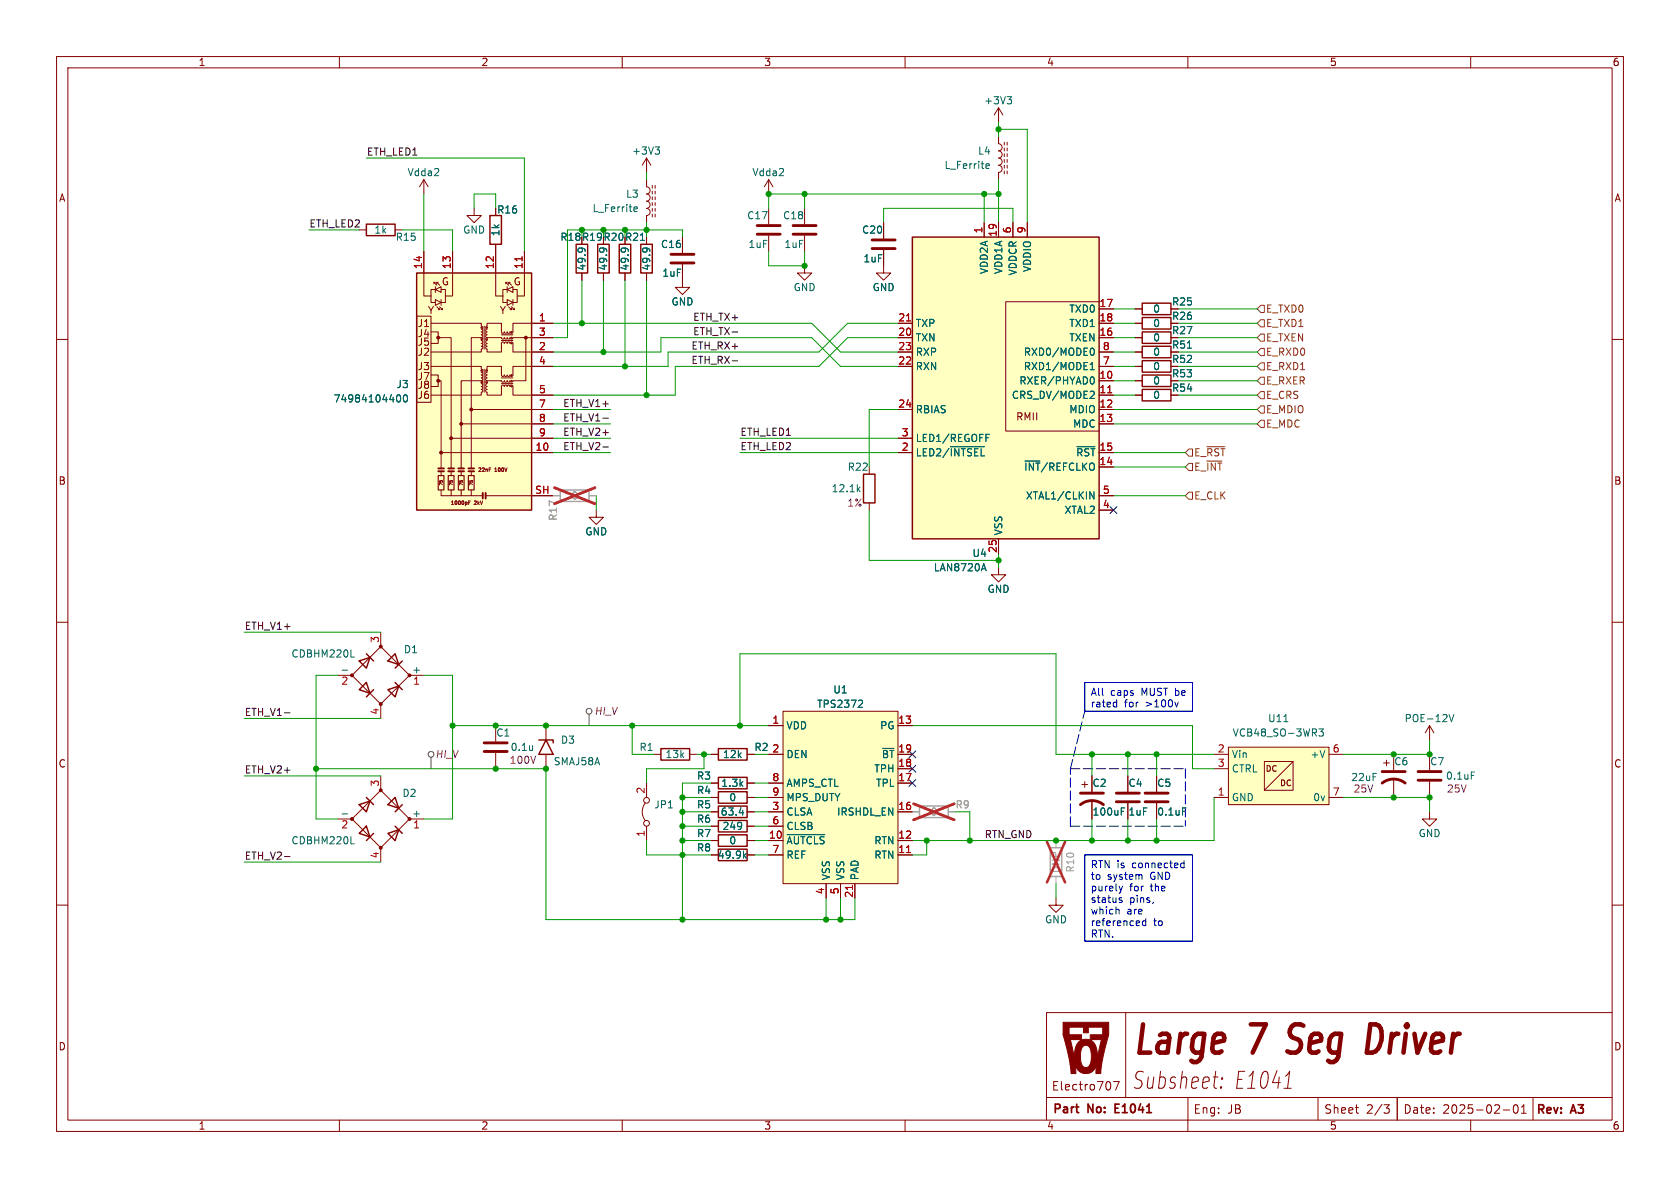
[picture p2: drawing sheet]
<svg xmlns="http://www.w3.org/2000/svg" width="297mm" height="210mm" viewBox="0 0 297 210" stroke-linecap="round" stroke-linejoin="round" font-family="sans-serif">
<g fill="none" stroke="#840000" stroke-width=".18">
<path d="M10 10h277v190h-277zM12 12h273v186h-273zM60 10v2M110 10v2M160 10v2M210 10v2M260 10v2M114.3 27.9l.8 1.3M114.3 27.9l-.8 1.3M114.3 27.9v2.6M63.5 40.6h1.3M69.8 40.6h1.3"/>
<path d="M10 60h2M285 60h2M10 110h2M59.7 119.4h2.5M67.3 114.3l5.1 5.1-5.1 5.1-5.1-5.1zM67.3 111.8v2.5M72.4 119.4h2.5M285 110h2M67.3 124.5v2.5M252.7 133.4v2.7M252.7 138.2v2.8M252.7 143.5v1.3h1.3l-1.3 1.3-1.2-1.3h1.2"/>
<path d="M10 160h2M199 179v15M285 160h2M285 179h-100v19M60 198v2M110 198v2M160 198v2M185 194h100M196.9 191.2h1l-.7 1.5M210 198v2M210 194v4M215.9 192.1l.1 .1-.2 .2"/>
<path d="M215.9 192.1l-.2 .1 .1 .2M215.9 192.1l-.1 .3M233 194v4M239.6 195.8h.6M240 196.8h.2M244.7 195.3h.9l-.5 .6 .4 .1 .1 .5-.3 .3h-.4M247 194v4M260 198v2M265.7 196.2h1.2M267.7 195.4l.2-.1a.81 .81 0 0 1 .6 .6 .81 .81 0 0 1-.3 .8l-.2 .1a.81 .81 0 0 1-.3-1.4zM269 196.8h.8M269 195.7l.4-.4v1.5"/>
<path d="M271 194v4"/>
</g>
<path d="M242.3 181.1h.9M243.2 185.8l-.6 .3h-1" fill="none" stroke="#840000" stroke-width=".8"/>
<g fill="#840000" stroke="#840000" stroke-width=".18">
<path d="M187.9 180.7h8.1v2.3l-1.1 4.2-.3 2.6h-.9l.1-1.6a1.9 1.9 0 0 1-1.8 1.6 1.9 1.9 0 0 1-1.9-1.6l.1 1.6h-.9l-.1-1.7h.9h-.9l-1.3-5.2h3.3v.9h-2l.7 3.4v-.4h1.1l.1 .8a.9 .9 0 0 0 .3 .9 .9 .9 0 0 0 1 .1l.3-.5h1.2h-1.2a3.8 3.8 0 0 0-.3-3.2 .89 .89 0 0 0-.9 .1 .89 .89 0 0 0-.4 .8l-.1 1h-1.1a3.3 3.3 0 0 1 1.2-2.9 1.98 1.98 0 0 1 2.8 1.9l.1 1.4 .7-3.4h-2v-.9h2.2v-1.3h-2.5v1h-.9v-1h-2.5v1.3h-1.1z"/>
<circle cx="62.2" cy="119.4" r=".25"/>
<circle cx="67.3" cy="114.3" r=".25"/>
<circle cx="67.3" cy="124.5" r=".25"/>
<circle cx="72.4" cy="119.4" r=".25"/>
</g>
<path d="M197.1 195.9h.5M197.9 195.2h-.8v1.5h.8" fill="none" stroke="#840000" stroke-width=".3"/>
<path d="M64.8 39.6h5v2.1h-5zM63.5 116.8l1.9-.6-.6 1.9zM64.8 115.6l1.2 1.2M68.6 116.8l1.2-1.2 .7 1.9zM71.1 116.8l-1.3 1.3M63.5 121.9l1.3-1.2 .6 1.9zM66 121.9l-1.2 1.3M68.6 121.9l1.9-.6-.7 1.9zM69.8 120.7l1.3 1.2" fill="none" stroke="#840000" stroke-width=".25"/>
<path d="M115.8 26h.8l-.4 .5M116.4 26.5l.2 .2v.3l-.2 .2M60.5 118.5h.9M62 116.1h.7M260.1 136.5h.6" fill="none" stroke="#006464" stroke-width=".18"/>
<path d="M250.7 136.4h4.1M250.7 137.9h4.1" fill="none" stroke="#840000" stroke-width=".51"/>
<path d="M73.7 48.3h20.3v41.9h-20.3z" fill="#ffffc2"/>
<g fill="#840000" stroke="#840000" stroke-width=".18">
<circle cx="93" cy="59.7" r=".25"/>
<circle cx="83.3" cy="72.4" r=".25"/>
<circle cx="81.5" cy="74.9" r=".25"/>
<circle cx="79.8" cy="77.5" r=".25"/>
<circle cx="78" cy="80" r=".25"/>
<circle cx="77.5" cy="59.7" r=".25"/>
<circle cx="77.5" cy="67.3" r=".25"/>
<circle cx="90.4" cy="58.7" r=".08"/>
<circle cx="90.4" cy="59.7" r=".08"/>
<circle cx="90.4" cy="60.7" r=".08"/>
<circle cx="90.4" cy="66.3" r=".08"/>
<circle cx="90.4" cy="67.3" r=".08"/>
<circle cx="90.4" cy="68.3" r=".08"/>
<circle cx="86.1" cy="57.9" r=".08"/>
<circle cx="86.1" cy="59.9" r=".08"/>
<circle cx="86.1" cy="65.5" r=".08"/>
<circle cx="86.1" cy="67.6" r=".08"/>
<circle cx="85.1" cy="57.9" r=".08"/>
<circle cx="85.1" cy="59.9" r=".08"/>
<circle cx="85.1" cy="65.5" r=".08"/>
<circle cx="85.1" cy="67.6" r=".08"/>
</g>
<g fill="none" stroke="#840000" stroke-width=".18">
<path d="M73.7 55.9h2.5v15.2h-2.5zM74.9 44.5v7.8h1.3M76.2 52.3v1.2h.8M76.2 57.2h8.9v.5M76.2 58.7h1.3v2h-1.3M76.7 49.9l.5 .5M77 53l1 .5-1 .5zM77 51.2l1-.5v1zM77 49.9h-.3v.3M77 51.2h-.8v1.1M77 50.7v1M77.2 54.2l.5 .5"/>
<path d="M77.2 49.9l.5 .5M77.5 49.9h-.3v.3M77.5 59.7h2.3v23.1M77.7 54.5v.2h-.2M77.7 54.2l.5 .5M78 51.2h.7v1.1M78 53v1M78.2 54.5v.2h-.2M78.7 52.3v1.2h-.7M80 44.5v7.8h-1.3M85.1 57.7l.2 .2-.2 .3 .2 .2v.2l-.2 .1 .2 .2v.2l-.2 .1 .2 .1v.3l-2 .1v23.1M85.1 59.7l.2 .2-.2 .3 .2 .2-.2 .3 .2 .3-.2 .2 .2 .3-.2 .2v.5h-8.9"/>
<path d="M85.6 57.7v4M86.1 59.7h2.5l.3 .2 .3-.2 .2 .2 .3-.2 .2 .2 .3-.2 .2 .2 .3-.2h7.1M86.1 59.7l-.2 .2v.2l.2 .1-.2 .3 .2 .2M87.6 44.5v7.8h1.3M88.6 59.2h2.1M88.9 52.3v1.2h.8M89.4 49.9l.5 .5M89.7 53l1 .5-1 .5zM89.7 51.2l1-.5v1zM89.7 49.9h-.3v.3M89.7 51.2h-.8v1.1M89.7 50.7v1"/>
<path d="M89.9 54.2l.5 .5M89.9 49.9l.5 .5M90.2 49.9h-.3v.3M90.4 54.5v.2h-.2M90.4 54.2l.5 .5M90.7 51.2h.7v1.1M90.7 53v1M90.9 54.5v.2h-.2M91.4 52.3v1.2h-.7M92.7 44.5v7.8h-1.3M93 59.7v7.6h-2.3l-.3 .3-.2-.3-.3 .3-.2-.3-.3 .3-.2-.3-.3 .3-.3-.3h-2.5M97.8 57.2h-7.1v1.5l-.3 .2-.2-.2-.3 .2-.2-.2-.2 .2h-.3v-.2l-.2 .2h-.3l-.1-1.7h-2.5v.5l-.2 .2 .2 .3-.2 .2 .2 .3-.2 .2 .2 .3-.2 .2 .2 .3"/>
<path d="M76.2 64.8h8.9v.5l.2 .2-.2 .3 .2 .2v.2l-.2 .1 .2 .1v.2l-.2 .2M76.2 66.3h1.3v2h-1.3M77.5 67.3h.5v15.5M79.8 77.5h18M81.5 74.9h16.3M83.3 72.4h14.5M85.1 66.8l.2 .3-.2 .2M85.1 67.3l.2 .3-.2 .2 .2 .2v.2l-.2 .1 .2 .1v.2l-.2 .2M85.1 68.8l.2 .3-.2 .2v.6h-8.9M85.1 67.3h-3.6v15.5M85.6 65.3v4M86.1 60.7l-.2 .2v.2l.2 .1-.2 .3 .2 .2v.5h2.5v-1.5l.3-.2 .3 .2 .2-.2 .3 .2 .2-.2h.2l.1 .2 .1-.2h.3l.1 1.7h7.1"/>
<path d="M86.1 67.3l-.2 .2 .2 .3-.2 .1v.2l.2 .2-.2 .3 .2 .2-.2 .3 .2 .2v.6h2.5v-1.6l.3-.2 .3 .2 .2-.2 .3 .2 .2-.2h.2l.1 .2 .1-.2h.3l.1 1.8h7.1M86.1 66.8l-.2 .3 .2 .2M88.6 60.2h2.1M88.6 66.8h2.1M88.6 67.8h2.1M97.8 64.8h-7.1v1.5l-.3 .2-.2-.2-.3 .2-.2-.2-.2 .2h-.3v-.2l-.2 .2h-.3l-.1-1.7h-2.5v.5l-.2 .2 .2 .3-.2 .2 .2 .3-.2 .3 .2 .2M77.7 85v.2h.2M77.9 85h.3M77.9 85h.1M78 86.6v1h1.8M78 83.3v.8M78 80h19.8"/>
<path d="M78.2 85.6l-.5-.2v.4M79.5 85v.2h.2M79.8 86.6v1h1.7M79.8 83.3v.8M79.9 85h-.2M79.9 85h.1M80 85.6l-.5-.2v.4M81.3 85v.2h.2M81.5 86.6v1h1.8M81.5 83.3v.8M81.7 85h-.2M81.7 85h.1"/>
<path d="M81.8 85.6l-.5-.2v.4M82.9 88.9h.2M83 85v.2h.3M83.2 88.6h-.3v.6M83.3 85h-.1M83.3 85h.2M83.3 86.6v1h2M83.3 83.3v.8M83.5 85.6l-.5-.2v.4M85.9 87.6h11.9M86.5 83h.2M86.5 82.7h.3"/>
</g>
<path d="M73.7 48.3h20.3v41.9h-20.3z" fill="none" stroke="#840000" stroke-width=".25"/>
<path d="M77.5 82.8h1M77.5 83.3h1M79.2 82.8h1.1M79.2 83.3h1.1M81 82.8h1M81 83.3h1M82.8 82.8h1M82.8 83.3h1M85.3 87.1v1M85.9 87.1v1" fill="none" stroke="#840000" stroke-width=".33"/>
<path d="M77.5 84.1h1v2.5h-1zM79.2 84.1h1.1v2.5h-1.1zM81 84.1h1v2.5h-1zM82.8 84.1h1v2.5h-1z" fill="none" stroke="#840000" stroke-width=".2"/>
<path d="M92.3 45.4v.7" fill="none" stroke="#a90000" stroke-width=".18"/>
<path d="M70.2 69.9l.2-.1a.68 .68 0 0 1 .4 .6 .68 .68 0 0 1-.4 .7l-.2-.2M71.4 69.9l.2-.1a.68 .68 0 0 1 .5 .6 .68 .68 0 0 1-.5 .7l-.2-.2-.1-.3z" fill="none" stroke="#006464" stroke-width=".18"/>
<path d="M217.2 132.1h17.7v10.1h-17.7z" fill="#ffffc2"/>
<g fill="none" stroke="#840000" stroke-width=".18">
<path d="M176.5 19.1l.8 1.2M176.5 19.1l-.7 1.2M176.5 19.1v2.5M74.9 31.8l.8 1.2M74.9 31.8l-.7 1.2M74.9 31.8v2.5M83.8 36.8v1.3h1.3l-1.3 1.3-1.3-1.3h1.3M114.3 36.8a.63 .63 0 0 1 .6 .7 .63 .63 0 0 1-.6 .6v1.3M114.3 31.8v1.2a.64 .64 0 0 1 .6 .7 .64 .64 0 0 1-.6 .6 .64 .64 0 0 1 .6 .6 .64 .64 0 0 1-.6 .7 .63 .63 0 0 1 .6 .6 .63 .63 0 0 1-.6 .6M115.3 32.8v.5M115.3 33.8v.5M115.3 34.8v.5"/>
<path d="M115.3 35.8v.5M115.3 36.8v.5M115.3 37.8v.6M115.8 32.8v.5M115.8 33.8v.5M115.8 34.8v.5M115.8 35.8v.5M115.8 36.8v.5M115.8 37.8v.6M135.9 31.8l.8 1.2M135.9 31.8l-.8 1.2M135.9 31.8v2.5"/>
<path d="M156.2 39.4v2.8M176.5 26.7a.64 .64 0 0 1 .7 .6 .64 .64 0 0 1-.7 .6 .64 .64 0 0 1 .7 .7 .64 .64 0 0 1-.7 .6 .63 .63 0 0 1 .7 .6 .63 .63 0 0 1-.7 .7v1.3M176.5 24.1v1.3a.63 .63 0 0 1 .7 .6 .63 .63 0 0 1-.7 .7M177.5 25.1v.6M177.5 26.2v.5M177.5 27.2v.5M177.5 28.2v.5M177.5 29.2v.5M177.5 30.2v.5M178.1 25.1v.6M178.1 26.2v.5M178.1 27.2v.5"/>
<path d="M178.1 28.2v.5M178.1 29.2v.5M178.1 30.2v.5M87.6 43.2v1.3M110.5 48.3v1.2M120.6 46.7v4.1h-1.2l1.2 1.3 1.3-1.3h-1.3M120.6 41.9v2.8M142.2 47v1.3h-1.2l1.2 1.2 1.3-1.2h-1.3M156.2 44.2v4.1h-1.3l1.3 1.2 1.3-1.2h-1.3M200.7 54.6h1.2M200.7 59.7h1.2M200.7 57.2h1.2"/>
<path d="M200.7 69.9h1.2M200.7 64.8h1.2M200.7 67.3h1.2M200.7 62.2h1.2M153.7 82.6v1.2M153.7 88.9v1.3M176.5 100.3v1.3h-1.2l1.2 1.3 1.3-1.3h-1.3M67.3 139.7l5.1 5.1-5.1 5.1-5.1-5.1zM67.3 137.2v2.5M87.6 128.3v2.8M87.6 133.1v2.8M96.5 128.3v2.5"/>
<path d="M96.5 133.4v2.5M114.3 138.4v2.6M115.6 133.4h1.2M121.9 133.4h1.3M125.7 138.4h1.3M132.1 138.4h1.2M191.3 138.7h1M191.8 138.2v1M193 137.2v2.8M199.4 137.2v2.8M204.5 137.2v2.8M214.6 133.4h2.6"/>
<path d="M214.6 135.9h2.6M217.2 132.1h17.7v10.1h-17.7zM223.5 134.6h5.1v5.1h-5.1zM228.6 134.6l-5.1 5.1M234.9 133.4h2.6M244.6 134.9h1M245.1 134.4v1M246.4 133.4v2.7M246.4 137.7v3.3M252.7 128.3l-.7 1.2M252.7 128.3l.8 1.2M252.7 128.3v2.5"/>
<path d="M59.7 144.8h2.5M67.3 149.9v2.5M72.4 144.8h2.5M114 142a2.54 2.54 0 0 0 0 3M114.3 146.1v2.5M125.7 141h1.3M125.7 148.6h1.3M125.7 146.1h1.3M125.7 143.5h1.3M125.7 151.1h1.3M132.1 141h1.2M132.1 148.6h1.2"/>
<path d="M132.1 146.1h1.2M132.1 143.5h1.2M132.1 151.1h1.2M186.7 158.8v1.2h1.3l-1.3 1.3-1.3-1.3h1.3M193 141.5v3.3M199.4 142v2.8M204.5 142v2.8M214.6 141h2.6M234.9 141h2.6"/>
<circle cx="114.3" cy="141.5" r=".51"/>
<circle cx="114.3" cy="145.5" r=".51"/>
</g>
<g fill="none" stroke="#006464" stroke-width=".18">
<path d="M178 17.1h.8l-.4 .5M178.6 17.6l.2 .2v.3l-.2 .3M112.3 36.6h.3l.1 .3-.6 .1M112.6 37.3l-.3 .1M174.5 28.9l.3 .1 .1 .2-.6 .2M174.8 29.7l-.3 .1M109.9 44v-.1a1.07 1.07 0 0 1 1 .1M110.3 43.8l.2 .2M209.9 61.5h.7M151.7 86.5l.3 .4M152 86.1l-.4 .5M94.2 131.8v.9"/>
<path d="M94.2 132.5l-.1 .1M227 127.6h.7M233.2 128.8h.8l-.5 .5 .4 .2v.5l-.2 .1-.5-.1M256.2 126.3l.4 1.3 .4-1.3M60.5 143.9h.9M62 149.2h.7M130.7 143.7h.8M131.6 151.2l.3 .5M131.9 150.9l-.5 .4M198.2 142.8h.6M198.2 143.4h.5M209.1 142.8h.6"/>
</g>
<g fill="none" stroke="#840000" stroke-width=".25">
<path d="M86.6 38.1h2v5.1h-2zM109.5 43.2h2v5.1h-2zM201.9 53.6h5.1v2h-5.1zM201.9 58.7h5.1v2h-5.1zM201.9 56.1h5.1v2.1h-5.1zM201.9 68.8h5.1v2.1h-5.1zM201.9 63.8h5.1v2h-5.1zM201.9 66.3h5.1v2h-5.1zM201.9 61.2h5.1v2h-5.1zM152.7 83.8h2v5.1h-2zM95.2 130.8h2.6v.5M96.5 130.8l1.3 2.6h-2.6z"/>
<path d="M116.8 132.3h5.1v2.1h-5.1zM127 137.4h5.1v2h-5.1zM127 140h5.1v2h-5.1zM63.5 142.2l1.9-.6-.6 1.9zM63.5 147.3l1.3-1.2 .6 1.9zM64.8 141l1.2 1.2M66 147.3l-1.2 1.3M68.6 142.2l1.2-1.2 .7 1.9zM68.6 147.3l1.9-.6-.7 1.9zM69.8 146.1l1.3 1.2M71.1 142.2l-1.3 1.3M127 147.6h5.1v2h-5.1z"/>
<path d="M127 145h5.1v2.1h-5.1zM127 142.5h5.1v2h-5.1zM127 150.1h5.1v2h-5.1z"/>
</g>
<g fill="none" stroke="#840000" stroke-width=".51">
<path d="M118.6 45h4.1M118.6 46.5h4.1M154.2 42.4h4M154.2 43.9h4M85.6 131.3h4.1M85.6 132.8h4.1M244.3 138.4a3.3 3.3 0 0 1 4.1 0M244.3 136.4h4.1M191 142.2a3.3 3.3 0 0 1 4.1 0M191 140.2h4.1M197.4 140.2h4M197.4 141.7h4"/>
<path d="M202.4 140.2h4.1M202.4 141.7h4.1"/>
</g>
<g fill="#840000" stroke="#840000" stroke-width=".18">
<circle cx="62.2" cy="144.8" r=".25"/>
<circle cx="67.3" cy="139.7" r=".25"/>
<circle cx="67.3" cy="149.9" r=".25"/>
<circle cx="72.4" cy="144.8" r=".25"/>
</g>
<path d="M99.1 86.6h5v2h-5zM185.7 149.9h2v5h-2z" fill="none" stroke="#a1a1a1" stroke-width=".25"/>
<path d="M97.8 87.6h1.3M104.1 87.6h1.3M186.7 148.6v1.3M186.7 154.9v1.3" fill="none" stroke="#a1a1a1" stroke-width=".18"/>
<path d="M98 86.2l7.2 2.8M105.2 86.2l-7.2 2.8M185.1 148.8l3.2 7.2M188.3 148.8l-3.2 7.2" fill="none" stroke="#e12e31" stroke-width=".46"/>
<path d="M138.4 125.7h20.3v30.5h-20.3z" fill="#ffffc2"/>
<g fill="none" stroke="#840000" stroke-width=".18">
<path d="M142.2 36.8v2.8M102.9 48.3v1.2M142.2 41.7v2.8M125.7 133.4h1.3M132.1 133.4h1.2M135.9 128.3h2.5M135.9 138.4h2.5M135.9 133.4h2.5M138.4 125.7h20.3v30.5h-20.3zM158.7 128.3h2.6M158.7 138.4h2.6M158.7 133.4h2.6"/>
<path d="M158.7 135.9h2.6M135.9 141h2.5M135.9 143.5h2.5M135.9 146.1h2.5M135.9 148.6h2.5M135.9 151.1h2.5M146 156.2v2.6M148.6 156.2v2.6M151.1 156.2v2.6M158.7 143.5h2.6M158.7 148.6h2.6M158.7 151.1h2.6"/>
</g>
<path d="M102.2 44l.1-.1a1.07 1.07 0 0 1 1 .1M102.7 43.8l.2 .2M152.2 123.8l.3 .2-.1 .3-.7 .7h.8M156 132.3h2M139.2 147.5h6.6" fill="none" stroke="#006464" stroke-width=".18"/>
<path d="M150.7 156.5v.7M160.3 150.7h.7" fill="none" stroke="#a90000" stroke-width=".18"/>
<path d="M101.9 43.2h2v5.1h-2zM127 132.3h5.1v2.1h-5.1z" fill="none" stroke="#840000" stroke-width=".25"/>
<path d="M140.2 39.9h4.1M140.2 41.4h4.1" fill="none" stroke="#840000" stroke-width=".51"/>
<path d="M161.3 41.9h33v53.4h-33z" fill="#ffffc2"/>
<path d="M105.7 43.2h2v5.1h-2zM113.3 43.2h2v5.1h-2zM161.3 41.9h33v53.4h-33z" fill="none" stroke="#840000" stroke-width=".25"/>
<g fill="none" stroke="#840000" stroke-width=".18">
<path d="M135.9 36.8v2.8M156.2 39.4v2.8M174 39.4v2.5M176.5 39.4v2.5M179.1 39.4v2.5M181.6 39.4v2.5M74.9 44.5v3.8M80 44.5v3.8M87.6 43.2v5.1M92.7 44.5v3.8M94 57.2h3.8M94 59.7h3.8"/>
<path d="M102.9 48.3v1.2M106.7 48.3v1.2M110.5 48.3v1.2M114.3 41.9v1.3M114.3 48.3v1.2M120.6 41.9v2.8M120.6 46.7v2.8M135.9 41.7v2.8M156.2 44.2v2.8M158.7 57.2h2.6M158.7 59.7h2.6M194.3 53.3h-16.5v22.9h16.5"/>
<path d="M194.3 54.6h2.5M194.3 57.2h2.5M194.3 59.7h2.5M200.7 54.6h1.2M200.7 57.2h1.2M200.7 59.7h1.2M94 62.2h3.8M94 64.8h3.8M94 69.9h3.8M94 72.4h3.8M94 74.9h3.8M94 77.5h3.8"/>
<path d="M158.7 62.2h2.6M158.7 64.8h2.6M158.7 72.4h2.6M158.7 77.5h2.6M194.3 62.2h2.5M194.3 64.8h2.5M194.3 67.3h2.5M194.3 69.9h2.5M194.3 72.4h2.5M194.3 74.9h2.5M200.7 62.2h1.2M200.7 64.8h1.2"/>
<path d="M200.7 67.3h1.2M200.7 69.9h1.2M94 80h3.8M94 87.6h3.8M105.4 90.2v1.2h-1.3l1.3 1.3 1.3-1.3h-1.3M158.7 80h2.6M176.5 95.3v2.5M194.3 80h2.5M194.3 82.6h2.5M194.3 87.6h2.5M194.3 90.2h2.5M125.7 133.4h1.3"/>
<path d="M125.7 138.4h1.3M132.1 133.4h1.2M132.1 138.4h1.2M135.9 133.4h2.5M135.9 128.3h2.5M135.9 138.4h2.5M158.7 133.4h2.6M158.7 128.3h2.6M158.7 138.4h2.6M158.7 135.9h2.6M193 137.2v2.8M199.4 137.2v2.8"/>
<path d="M204.5 137.2v2.8M125.7 151.1h1.3M125.7 141h1.3M125.7 143.5h1.3M125.7 146.1h1.3M125.7 148.6h1.3M132.1 151.1h1.2M132.1 141h1.2M132.1 143.5h1.2M132.1 146.1h1.2M132.1 148.6h1.2M135.9 151.1h2.5"/>
<path d="M135.9 141h2.5M135.9 143.5h2.5M135.9 146.1h2.5M135.9 148.6h2.5M146 156.2v2.6M148.6 156.2v2.6M151.1 156.2v2.6M158.7 151.1h2.6M158.7 143.5h2.6M158.7 148.6h2.6M193 141.5v3.3M199.4 142v2.8"/>
<path d="M204.5 142v2.8"/>
</g>
<g fill="none" stroke="#006464" stroke-width=".18">
<path d="M102.2 44l.1-.1a1.07 1.07 0 0 1 1 .1M102.7 43.8l.2 .2M106 44l.1-.1a1.07 1.07 0 0 1 1 .1M106.5 43.8l.2 .2M109.9 44v-.1a1.07 1.07 0 0 1 1 .1M110.3 43.8l.2 .2M113.2 42.5h.7M113.7 44v-.1a1.07 1.07 0 0 1 1.1 .1M114.2 43.8l.1 .2M70.2 69.9l.2-.1a.68 .68 0 0 1 .4 .6 .68 .68 0 0 1-.4 .7l-.2-.2M71.4 69.9l.2-.1a.68 .68 0 0 1 .5 .6 .68 .68 0 0 1-.5 .7l-.2-.2-.1-.3zM168 79h6"/>
<path d="M174.3 77.4h.4M174.3 76.8h.6M190.4 79h3.2M192.7 65.3h.8M192.7 64.4l.4-.3v1.2M192.9 61.6l.1-.1a.68 .68 0 0 1 .5 .7 .68 .68 0 0 1-.5 .6l-.1-.1M193 66.6a.68 .68 0 0 1 .5 .7 .68 .68 0 0 1-.5 .6M193.2 69.2l.3 .2-.1 .3-.7 .7h.8M209.9 61.5h.7M173.9 99.6l.4 1.3M192.7 86.9l.7 1.3v-1.3M173.6 100.5h.6"/>
<path d="M152.2 123.8l.3 .2-.1 .3-.7 .7h.8M156 132.3h2M130.7 143.7h.8M131.6 151.2l.3 .5M131.9 150.9l-.5 .4M139.2 147.5h6.6M198.2 143.4h.5M198.2 142.8h.6M209.1 142.8h.6"/>
</g>
<path d="M92.3 45.4v.7M160.3 56.7h.7M195.8 69.4h.7M150.7 156.5v.7M160.3 150.7h.7" fill="none" stroke="#a90000" stroke-width=".18"/>
<path d="M162.6 142.5h5v2h-5z" fill="none" stroke="#a1a1a1" stroke-width=".25"/>
<path d="M97.8 87.6h1.3M104.1 87.6h1.3M161.3 143.5h1.3M167.6 143.5h1.3" fill="none" stroke="#a1a1a1" stroke-width=".18"/>
<path d="M98 86.2l7.2 2.8M105.2 86.2l-7.2 2.8M161.5 142.1l7.2 2.8M168.7 142.1l-7.2 2.8" fill="none" stroke="#e12e31" stroke-width=".46"/>
<path d="M133.9 39.9h4M133.9 41.4h4" fill="none" stroke="#840000" stroke-width=".51"/>
<g fill="none" stroke="#484848" stroke-width=".18">
<path d="M76.2 133.9v2M104.1 126.2v2.1"/>
<circle cx="76.2" cy="133.4" r=".51"/>
<circle cx="104.1" cy="125.7" r=".51"/>
</g>
<g fill="none" stroke="#725600" stroke-width=".18">
<path d="M222.9 59.1h.6v1.2h-.6l-.7-.6zM222.9 54h.6v1.2h-.6l-.7-.6zM222.9 56.5h.6v1.3h-.6l-.7-.6zM213.4 79h3.1M222.9 64.1h.6v1.3h-.6l-.7-.6zM222.9 61.6h.6v1.3h-.6l-.7-.7zM222.9 66.7h.6v1.2h-.6l-.7-.6zM222.9 69.2h.6v1.3h-.6l-.7-.6zM222.9 71.8h.6v1.2h-.6l-.7-.6zM222.9 74.3h.6v1.3h-.6l-.7-.7zM209.5 80l.7-.6h.6v1.2h-.6zM209.5 82.6l.7-.7h.6v1.3h-.6z"/>
<path d="M210.2 87h.6v1.3h-.6l-.7-.7z"/>
</g>
<path d="M129.4 58.7h1M106.6 73.9h.9M106.6 79h.9M129.4 63.8h1M50.3 126h1M50.3 151.4h1" fill="none" stroke="#0f0f0f" stroke-width=".18"/>
<path d="M189.2 135.9l2.6-10.2M189.2 135.9h20.3M209.5 135.9v10.2M189.2 146.1h20.3M189.2 146.1v-10.2" fill="none" stroke="#0000c2" stroke-width=".18" stroke-dasharray="1.7 .6"/>
<g fill="none" stroke="#009600" stroke-width=".18">
<path d="M64.8 27.9h27.9v16.6M74.9 34.3v10.2M83.8 36.8v-2.5h3.8v2.5M114.3 30.5v1.3M114.3 39.4v2.5M142.2 34.3v2.5M156.2 39.4v-2.6h22.9v2.6M174 34.3v5.1M176.5 21.6v2.5M176.5 31.8v7.6M176.5 34.3h-40.6v2.5M176.5 22.9h5.1v16.5"/>
<path d="M54.6 40.6h8.9M71.1 40.6h8.9v3.9M97.8 57.2h45.7l5.1 5h10.1M102.9 40.6v1.3M102.9 49.5v7.7M106.7 40.6v1.3M106.7 49.5v12.7M110.5 40.6v1.3M110.5 49.5v15.3M114.3 49.5v20.4M120.6 41.9v-1.3h-20.3v19.1h-2.5M135.9 44.5v2.5h6.3v-2.5"/>
<path d="M158.7 59.7h-8.8l-5.1 5.1h-25.4v5.1h-21.6M158.7 57.2h-8.8l-5.1 5h-26.7v2.6h-20.3M196.8 54.6h3.9M196.8 59.7h3.9M196.8 57.2h3.9M208.3 54.6h13.9M208.3 59.7h13.9M208.3 57.2h13.9M97.8 72.4h10.1M97.8 62.2h19v-2.5h26.7l5.1 5.1h10.1M97.8 77.5h10.1M97.8 74.9h10.1"/>
<path d="M130.8 77.5h27.9M158.7 72.4h-5v10.2M196.8 67.3h3.9M196.8 69.9h3.9M196.8 72.4h25.4M196.8 64.8h3.9M196.8 74.9h25.4M196.8 62.2h3.9M208.3 67.3h13.9M208.3 69.9h13.9M208.3 64.8h13.9M208.3 62.2h13.9"/>
<path d="M97.8 80h10.1M105.4 87.6v2.6M130.8 80h27.9M153.7 90.2v8.9h22.8M176.5 97.8v2.5M196.8 80h12.7M196.8 87.6h12.7M196.8 82.6h12.7M43.2 111.8h24.1M59.7 119.4h-3.8v25.4h3.8M74.9 119.4h5.1v25.4h-5.1M43.2 127h24.1"/>
<path d="M43.2 137.2h24.1M55.9 135.9h40.6v26.7h54.6v-3.8M80 128.3h55.9M111.8 128.3v5.1h3.8M123.2 133.4h2.5M124.5 133.4v2.5h-10.2v2.5M125.7 138.4h-5.1v24.2M130.8 128.3v-12.7h55.9v17.8h27.9M133.3 138.4h2.6M161.3 128.3h49.5v7.6h3.8M193 133.4v3.8M199.4 133.4v3.8"/>
<path d="M204.5 133.4v3.8M252.7 130.8v2.6h-15.2M43.2 152.4h24.1M114.3 148.6v2.5h11.4M120.6 148.6h5.1M120.6 146.1h5.1M120.6 141h5.1M120.6 143.5h5.1M133.3 148.6h2.6M133.3 151.1h2.6M133.3 146.1h2.6M133.3 141h2.6"/>
<path d="M133.3 143.5h2.6M146 158.8v3.8M148.6 158.8v3.8M163.8 148.6v2.5h-2.5M171.4 143.5v5.1M186.7 156.2v2.6M193 144.8v3.8M199.4 144.8v3.8M204.5 144.8v3.8M214.6 141v7.6h-53.3M237.5 141h15.2v2.5"/>
</g>
<path d="M196.2 89.6l1.3 1.2M197.5 89.6l-1.3 1.2M160.7 135.3l1.2 1.2M160.7 137.8l1.2 1.2M160.7 132.7l1.2 1.3M161.9 135.3l-1.2 1.2M161.9 137.8l-1.2 1.2M161.9 132.7l-1.2 1.3" fill="none" stroke="#000084" stroke-width=".18"/>
<g fill="none" stroke="#0000c2" stroke-width=".18">
<path d="M191.8 120.7h19v5h-19zM197.4 123.7v1.3M197.4 124.9l-.3 .1M208.3 124.1l-.3 .9M191.8 151.1h19v15.3h-19zM197.8 156.6l.3 .9M197.9 159.1l.5 .2-.1 .2h-.3M198 158.7l.3 .1M198.1 157.5l-.1 .3M198.4 156.6l-.3 .9M201.8 154.7l.1 .7M208.8 153.3h.5"/>
<path d="M208.8 152.6h.5M209.3 152.1v1.3M197.7 160.7l.1 .2v.7M202.6 162.4v1.2M202.6 162.8h-.4l-.2 .2 .1 .6h.5"/>
</g>
<g fill="#009600" stroke="#009600" stroke-width=".18">
<circle cx="142.2" cy="34.3" r=".46"/>
<circle cx="135.9" cy="34.3" r=".46"/>
<circle cx="102.9" cy="40.6" r=".46"/>
<circle cx="106.7" cy="40.6" r=".46"/>
<circle cx="142.2" cy="47" r=".46"/>
<circle cx="106.7" cy="62.2" r=".46"/>
<circle cx="110.5" cy="64.8" r=".46"/>
<circle cx="80" cy="128.3" r=".46"/>
<circle cx="87.6" cy="128.3" r=".46"/>
<circle cx="87.6" cy="135.9" r=".46"/>
<circle cx="55.9" cy="135.9" r=".46"/>
<circle cx="130.8" cy="128.3" r=".46"/>
<circle cx="124.5" cy="133.4" r=".46"/>
<circle cx="120.6" cy="162.6" r=".46"/>
<circle cx="120.6" cy="148.6" r=".46"/>
<circle cx="120.6" cy="151.1" r=".46"/>
<circle cx="96.5" cy="135.9" r=".46"/>
<circle cx="96.5" cy="128.3" r=".46"/>
<circle cx="111.8" cy="128.3" r=".46"/>
<circle cx="174" cy="34.3" r=".46"/>
<circle cx="176.5" cy="34.3" r=".46"/>
<circle cx="176.5" cy="22.9" r=".46"/>
<circle cx="102.9" cy="57.2" r=".46"/>
<circle cx="114.3" cy="40.6" r=".46"/>
<circle cx="110.5" cy="40.6" r=".46"/>
<circle cx="114.3" cy="69.9" r=".46"/>
<circle cx="193" cy="148.6" r=".46"/>
<circle cx="199.4" cy="148.6" r=".46"/>
<circle cx="204.5" cy="148.6" r=".46"/>
<circle cx="193" cy="133.4" r=".46"/>
<circle cx="186.7" cy="148.6" r=".46"/>
<circle cx="148.6" cy="162.6" r=".46"/>
<circle cx="146" cy="162.6" r=".46"/>
<circle cx="171.4" cy="148.6" r=".46"/>
<circle cx="163.8" cy="148.6" r=".46"/>
<circle cx="252.7" cy="133.4" r=".46"/>
<circle cx="252.7" cy="141" r=".46"/>
<circle cx="204.5" cy="133.4" r=".46"/>
<circle cx="199.4" cy="133.4" r=".46"/>
<circle cx="246.4" cy="141" r=".46"/>
<circle cx="246.4" cy="133.4" r=".46"/>
<circle cx="120.6" cy="141" r=".46"/>
<circle cx="120.6" cy="146.1" r=".46"/>
<circle cx="120.6" cy="143.5" r=".46"/>
<circle cx="176.5" cy="99.1" r=".46"/>
</g>
<g font-size="7" fill="#840000">
<text x="200" y="187.5">Large</text>
<text x="221" y="187.5">7 Seg</text>
<text x="245" y="187.5">Driver</text>
</g>
<g font-size="4.2" fill="#840000">
<text x="200" y="192.7">Subsheet:</text>
<text x="218" y="192.7">E1041</text>
</g>
<g font-size="2.1" fill="#840000">
<text x="185.9" y="193">Electro707</text>
<text x="186" y="197.2">Part</text>
<text x="192.4" y="197.2">No:</text>
<text x="197.8" y="197.2">E1041</text>
<text x="210.9" y="197.1">Eng:</text>
<text x="217" y="197.1">JB</text>
<text x="234" y="197.1">Sheet</text>
<text x="241.5" y="197.1">2/3</text>
<text x="248" y="197.1">Date:</text>
<text x="255" y="197.1">2025-02-01</text>
<text x="271.5" y="197.3">Rev:</text>
<text x="277.9" y="197.3">A3</text>
</g>
<g font-size="1.8" fill="#840000">
<text x="35" y="11.9">1</text>
<text x="85" y="11.9">2</text>
<text x="135" y="11.9">3</text>
<text x="185" y="11.9">4</text>
<text x="235" y="11.9">5</text>
<text x="285" y="11.9">6</text>
<text x="10.3" y="35.9">A</text>
<text x="285.3" y="35.9">A</text>
<text x="87.8" y="37.9">R16</text>
<text x="99" y="42.8">R18 R19 R20 R21</text>
<text x="78" y="50.6">G</text>
<text x="90.7" y="50.6">G</text>
<text x="73.7" y="58">J1</text>
<text x="73.7" y="59.8">J4</text>
<text x="75.6" y="55.7">Y</text>
<text x="88.3" y="55.7">Y</text>
<text x="207.1" y="54.2">R25</text>
<text x="207.1" y="59.3">R27</text>
<text x="207.1" y="56.7">R26</text>
<text x="73.7" y="61.3">J5</text>
<text x="73.7" y="63.1">J2</text>
<text x="73.7" y="65.6">J3</text>
<text x="207.1" y="64.4">R52</text>
<text x="207.1" y="61.8">R51</text>
<text x="73.7" y="67.4">J7</text>
<text x="73.7" y="68.9">J8</text>
<text x="73.7" y="70.7">J6</text>
<text x="207.1" y="69.4">R54</text>
<text x="207.1" y="66.9">R53</text>
<text x="179.5" y="74.5">RMII</text>
<text x="10.3" y="85.9">B</text>
<text x="285.3" y="85.9">B</text>
<text x="10.3" y="135.9">C</text>
<text x="285.3" y="135.9">C</text>
<text x="10.3" y="185.9">D</text>
<text x="285.3" y="185.9">D</text>
<text x="35" y="199.9">1</text>
<text x="85" y="199.9">2</text>
<text x="135" y="199.9">3</text>
<text x="185" y="199.9">4</text>
<text x="235" y="199.9">5</text>
<text x="285" y="199.9">6</text>
</g>
<g font-size="1.8" fill="#006464">
<text x="173.9" y="18.6">+3V3</text>
<text x="111.7" y="27.5">+3V3</text>
<text x="172.8" y="27.5">L4</text>
<text x="72" y="31.3">Vdda2</text>
<text x="110.6" y="35.2">L3</text>
<text x="132.9" y="31.3">Vdda2</text>
<text x="166.9" y="30.1">L_Ferrite</text>
<text x="66.1" y="41.5">1k</text>
<text x="81.8" y="41.5">GND</text>
<text x="88.5" y="41.9" transform="rotate(-90 88.5 41.9)">1k</text>
<text x="104.7" y="37.7">L_Ferrite</text>
<text x="132" y="39">C17</text>
<text x="138.3" y="39">C18</text>
<text x="152.3" y="41.5">C20</text>
<text x="69.9" y="42.8">R15</text>
<text x="103.7" y="47.9" transform="rotate(-90 103.7 47.9)">49.9</text>
<text x="107.5" y="47.9" transform="rotate(-90 107.5 47.9)">49.9</text>
<text x="111.4" y="47.9" transform="rotate(-90 111.4 47.9)">49.9</text>
<text x="115.2" y="47.9" transform="rotate(-90 115.2 47.9)">49.9</text>
<text x="116.7" y="44">C16</text>
<text x="132.2" y="44">1uF</text>
<text x="138.6" y="44">1uF</text>
<text x="152.6" y="46.6">1uF</text>
<text x="117" y="49.1">1uF</text>
<text x="140.2" y="51.7">GND</text>
<text x="154.2" y="51.7">GND</text>
<text x="174.9" y="48.5" transform="rotate(-90 174.9 48.5)">VDD2A</text>
<text x="177.4" y="48.5" transform="rotate(-90 177.4 48.5)">VDD1A</text>
<text x="179.9" y="48.8" transform="rotate(-90 179.9 48.8)">VDDCR</text>
<text x="182.5" y="48.2" transform="rotate(-90 182.5 48.2)">VDDIO</text>
<text x="118.6" y="54.2">GND</text>
<text x="161.8" y="58">TXP</text>
<text x="188.9" y="55.5">TXD0</text>
<text x="188.9" y="58">TXD1</text>
<text x="203.8" y="55.5">0</text>
<text x="203.8" y="58">0</text>
<text x="161.8" y="60.6">TXN</text>
<text x="161.8" y="63.1">RXP</text>
<text x="161.8" y="65.6">RXN</text>
<text x="180.9" y="63.1">RXD0/MODE0</text>
<text x="180.9" y="65.6">RXD1/MODE1</text>
<text x="188.9" y="60.6">TXEN</text>
<text x="203.8" y="65.6">0</text>
<text x="203.8" y="60.6">0</text>
<text x="203.8" y="63.1">0</text>
<text x="58.9" y="71.3">74984104400</text>
<text x="70" y="68.8">J3</text>
<text x="178.8" y="70.7">CRS_DV/MODE2</text>
<text x="180.1" y="68.2">RXER/PHYAD0</text>
<text x="203.8" y="70.7">0</text>
<text x="203.8" y="68.2">0</text>
<text x="161.8" y="73.3">RBIAS</text>
<text x="188.9" y="73.3">MDIO</text>
<text x="189.6" y="75.8">MDC</text>
<text x="149.8" y="83.4">R22</text>
<text x="161.8" y="78.3">LED1/REGOFF</text>
<text x="161.8" y="80.9">LED2/~{INTSEL}</text>
<text x="181" y="83.4">~{INT}/REFCLKO</text>
<text x="190.2" y="80.9">~{RST}</text>
<text x="146.9" y="87.2">12.1k</text>
<text x="181.3" y="88.5">XTAL1/CLKIN</text>
<text x="103.4" y="94.8">GND</text>
<text x="177.4" y="94.7" transform="rotate(-90 177.4 94.7)">VSS</text>
<text x="188.1" y="91">XTAL2</text>
<text x="165" y="101.2">LAN8720A</text>
<text x="171.8" y="98.7">U4</text>
<text x="174.5" y="105">GND</text>
<text x="51.4" y="116.4">CDBHM220L</text>
<text x="71.3" y="115.7">D1</text>
<text x="72.8" y="119.1">+</text>
<text x="144.3" y="125.3">TPS2372</text>
<text x="147.2" y="122.8">U1</text>
<text x="87.6" y="130.4">C1</text>
<text x="99.1" y="131.7">D3</text>
<text x="138.9" y="129.1">VDD</text>
<text x="155.5" y="129.1">PG</text>
<text x="217.8" y="130.4">VCB48_SO-3WR3</text>
<text x="224.1" y="127.9">U11</text>
<text x="248.2" y="127.9">POE-12V</text>
<text x="90.2" y="132.9">0.1u</text>
<text x="97.8" y="135.5">SMAJ58A</text>
<text x="113" y="132.9">R1</text>
<text x="117.6" y="134.2">13k</text>
<text x="127.7" y="134.2">12k</text>
<text x="133.3" y="132.9">R2</text>
<text x="138.9" y="134.2">DEN</text>
<text x="154.5" y="136.8">TPH</text>
<text x="155.8" y="134.2">~{BT}</text>
<text x="217.7" y="134.2">Vin</text>
<text x="217.7" y="136.8">CTRL</text>
<text x="231.6" y="134.2">+V</text>
<text x="246.4" y="135.5">C6</text>
<text x="252.7" y="135.5">C7</text>
<text x="71" y="141.1">D2</text>
<text x="115.6" y="143.1">JP1</text>
<text x="123.1" y="138">R3</text>
<text x="123.1" y="143.1">R5</text>
<text x="123.1" y="140.6">R4</text>
<text x="127.4" y="139.3">1.3k</text>
<text x="128.8" y="141.8">0</text>
<text x="138.9" y="139.3">AMPS_CTL</text>
<text x="138.9" y="141.8">MPS_DUTY</text>
<text x="154.8" y="139.3">TPL</text>
<text x="193" y="139.3">C2</text>
<text x="199.4" y="139.3">C4</text>
<text x="204.5" y="139.3">C5</text>
<text x="217.7" y="141.8">GND</text>
<text x="232.1" y="141.8">0v</text>
<text x="238.8" y="138.3">22uF</text>
<text x="255.5" y="138">0.1uF</text>
<text x="51.4" y="149.5">CDBHM220L</text>
<text x="72.8" y="144.5">+</text>
<text x="123.1" y="148.2">R7</text>
<text x="123.1" y="145.6">R6</text>
<text x="127.3" y="144.4">63.4</text>
<text x="127.6" y="146.9">249</text>
<text x="128.8" y="149.5">0</text>
<text x="138.9" y="144.4">CLSA</text>
<text x="138.9" y="146.9">CLSB</text>
<text x="138.9" y="149.5">~{AUTCLS}</text>
<text x="147.9" y="144.4">IRSHDL_EN</text>
<text x="154.5" y="149.5">RTN</text>
<text x="193" y="144.4">100uF</text>
<text x="199.4" y="144.4">1uF</text>
<text x="204.5" y="144.4">0.1uF</text>
<text x="250.7" y="148.2">GND</text>
<text x="123.1" y="150.7">R8</text>
<text x="126.8" y="152">49.9k</text>
<text x="138.9" y="152">REF</text>
<text x="146.9" y="155.7" transform="rotate(-90 146.9 155.7)">VSS</text>
<text x="149.5" y="155.7" transform="rotate(-90 149.5 155.7)">VSS</text>
<text x="152" y="155.7" transform="rotate(-90 152 155.7)">PAD</text>
<text x="154.5" y="152">RTN</text>
<text x="184.7" y="163.4">GND</text>
</g>
<g font-size="1.8" fill="#0f0f0f">
<text x="64.8" y="27.6">ETH_LED1</text>
<text x="54.6" y="40.3">ETH_LED2</text>
<text x="122.4" y="56.8">ETH_TX+</text>
<text x="122.4" y="59.3">ETH_TX-</text>
<text x="122.1" y="64.4">ETH_RX-</text>
<text x="122.1" y="61.9">ETH_RX+</text>
<text x="99.5" y="74.6">ETH_V1-</text>
<text x="99.5" y="77.1">ETH_V2+</text>
<text x="99.5" y="72">ETH_V1+</text>
<text x="130.8" y="77.1">ETH_LED1</text>
<text x="99.5" y="79.7">ETH_V2-</text>
<text x="130.8" y="79.7">ETH_LED2</text>
<text x="43.2" y="111.4">ETH_V1+</text>
<text x="43.2" y="126.7">ETH_V1-</text>
<text x="43.2" y="136.8">ETH_V2+</text>
<text x="174" y="148.2">RTN_GND</text>
<text x="43.2" y="152.1">ETH_V2-</text>
</g>
<g font-size="1.8" fill="#a90000">
<text x="173.7" y="41.3" transform="rotate(-90 173.7 41.3)">1</text>
<text x="176.3" y="42" transform="rotate(-90 176.3 42)">19</text>
<text x="178.8" y="41.3" transform="rotate(-90 178.8 41.3)">6</text>
<text x="181.4" y="41.3" transform="rotate(-90 181.4 41.3)">9</text>
<text x="74.7" y="47.7" transform="rotate(-90 74.7 47.7)">14</text>
<text x="79.8" y="47.7" transform="rotate(-90 79.8 47.7)">13</text>
<text x="87.4" y="47.7" transform="rotate(-90 87.4 47.7)">12</text>
<text x="92.5" y="47.7" transform="rotate(-90 92.5 47.7)">11</text>
<text x="95.2" y="56.9">1</text>
<text x="95.2" y="59.4">3</text>
<text x="158.7" y="56.9">21</text>
<text x="158.7" y="59.4">20</text>
<text x="194.3" y="54.4">17</text>
<text x="194.3" y="56.9">18</text>
<text x="194.3" y="59.4">16</text>
<text x="95.2" y="62">2</text>
<text x="95.2" y="64.5">4</text>
<text x="158.7" y="62">23</text>
<text x="158.7" y="64.5">22</text>
<text x="194.9" y="62">8</text>
<text x="194.9" y="64.5">7</text>
<text x="95.2" y="69.6">5</text>
<text x="194.3" y="67.1">10</text>
<text x="194.3" y="69.6">11</text>
<text x="95.2" y="72.1">7</text>
<text x="95.2" y="74.7">8</text>
<text x="95.2" y="77.2">9</text>
<text x="158.7" y="72.1">24</text>
<text x="159.3" y="77.2">3</text>
<text x="194.3" y="72.1">12</text>
<text x="194.3" y="74.7">13</text>
<text x="94.6" y="79.8">10</text>
<text x="159.3" y="79.8">2</text>
<text x="194.3" y="79.8">15</text>
<text x="194.3" y="82.3">14</text>
<text x="94.5" y="87.4">SH</text>
<text x="194.9" y="87.4">5</text>
<text x="194.9" y="89.9">4</text>
<text x="176.3" y="97.8" transform="rotate(-90 176.3 97.8)">25</text>
<text x="67.1" y="113.7" transform="rotate(-90 67.1 113.7)">3</text>
<text x="60.3" y="121.4">2</text>
<text x="73" y="121.4">1</text>
<text x="67.1" y="126.4" transform="rotate(-90 67.1 126.4)">4</text>
<text x="136.5" y="128">1</text>
<text x="158.7" y="128">13</text>
<text x="136.5" y="133.1">2</text>
<text x="158.7" y="133.1">19</text>
<text x="158.7" y="135.6">18</text>
<text x="215.2" y="133.1">2</text>
<text x="215.2" y="135.6">3</text>
<text x="235.5" y="133.1">6</text>
<text x="67.1" y="139.1" transform="rotate(-90 67.1 139.1)">3</text>
<text x="114" y="140.4" transform="rotate(-90 114 140.4)">2</text>
<text x="136.5" y="138.2">8</text>
<text x="136.5" y="140.7">9</text>
<text x="136.5" y="143.3">3</text>
<text x="158.7" y="138.2">17</text>
<text x="158.7" y="143.3">16</text>
<text x="215.2" y="140.7">1</text>
<text x="235.5" y="140.7">7</text>
<text x="60.3" y="146.8">2</text>
<text x="73" y="146.8">1</text>
<text x="114" y="148" transform="rotate(-90 114 148)">1</text>
<text x="135.8" y="148.3">10</text>
<text x="136.5" y="145.8">6</text>
<text x="158.7" y="148.3">12</text>
<text x="67.1" y="151.8" transform="rotate(-90 67.1 151.8)">4</text>
<text x="136.5" y="150.9">7</text>
<text x="158.7" y="150.9">11</text>
<text x="145.8" y="158.2" transform="rotate(-90 145.8 158.2)">4</text>
<text x="148.3" y="158.2" transform="rotate(-90 148.3 158.2)">5</text>
<text x="150.9" y="158.8" transform="rotate(-90 150.9 158.8)">21</text>
</g>
<g font-size="1.8" fill="#725600">
<text x="223.7" y="55.5">E_TXD0</text>
<text x="223.7" y="58">E_TXD1</text>
<text x="223.7" y="65.6">E_RXD1</text>
<text x="223.7" y="63.1">E_RXD0</text>
<text x="223.7" y="60.6">E_TXEN</text>
<text x="223.7" y="68.2">E_RXER</text>
<text x="223.7" y="70.7">E_CRS</text>
<text x="223.7" y="73.3">E_MDIO</text>
<text x="223.7" y="75.8">E_MDC</text>
<text x="211" y="80.9">E_~{RST}</text>
<text x="211" y="83.4">E_~{INT}</text>
<text x="211" y="88.5">E_CLK</text>
</g>
<g font-size="1.8" fill="#989898">
<text x="100.9" y="88.5">0</text>
<text x="98.7" y="92.2" transform="rotate(-90 98.7 92.2)">R17</text>
<text x="168.8" y="143.1">R9</text>
<text x="164.4" y="144.4">0</text>
<text x="187.6" y="154.4" transform="rotate(-90 187.6 154.4)">DNP</text>
<text x="190.1" y="154.3" transform="rotate(-90 190.1 154.3)">R10</text>
</g>
<g font-size="1.8" fill="#840084">
<text x="149.7" y="89.8">1%</text>
<text x="105" y="126.6">HI_V</text>
<text x="76.9" y="134.2">HI_V</text>
<text x="90" y="135.2">100V</text>
<text x="239.2" y="140.3">25V</text>
<text x="255.7" y="140.3">25V</text>
</g>
<g font-size="1.8" fill="#0000c2">
<text x="192.7" y="123.3">All</text>
<text x="192.7" y="125.4">rated</text>
<text x="196.3" y="123.3">caps</text>
<text x="198.8" y="125.4">for</text>
<text x="201.9" y="123.3">MUST be</text>
<text x="202.6" y="125.4">&gt;100v</text>
<text x="192.7" y="153.8">RTN is</text>
<text x="192.7" y="155.9">to</text>
<text x="195.8" y="155.9">system</text>
<text x="200.3" y="153.8">connected</text>
<text x="203.5" y="155.9">GND</text>
<text x="192.7" y="157.9">purely</text>
<text x="192.7" y="159.9">status</text>
<text x="192.7" y="162">which</text>
<text x="199.2" y="162">are</text>
<text x="199.7" y="157.9">for</text>
<text x="199.7" y="159.9">pins,</text>
<text x="203.5" y="157.9">the</text>
<text x="192.7" y="164">referenced</text>
<text x="192.7" y="166.1">RTN.</text>
<text x="203.9" y="164">to</text>
</g>
<g font-size="1.4" fill="#840000">
<text x="223.6" y="136.6">DC</text>
<text x="226.2" y="139.2">DC</text>
</g>
<g font-size=".9" fill="#840000">
<text x="84.4" y="83.6">22nF</text>
<text x="87.5" y="83.6">100V</text>
<text x="79.5" y="89.4">1000pF</text>
<text x="83.9" y="89.4">2kV</text>
</g>
<g font-size=".7" fill="#840000">
<text x="78.5" y="86" transform="rotate(-90 78.5 86)">75</text>
<text x="80.2" y="86" transform="rotate(-90 80.2 86)">75</text>
<text x="82" y="86" transform="rotate(-90 82 86)">75</text>
<text x="83.8" y="86" transform="rotate(-90 83.8 86)">75</text>
</g>
</svg>
